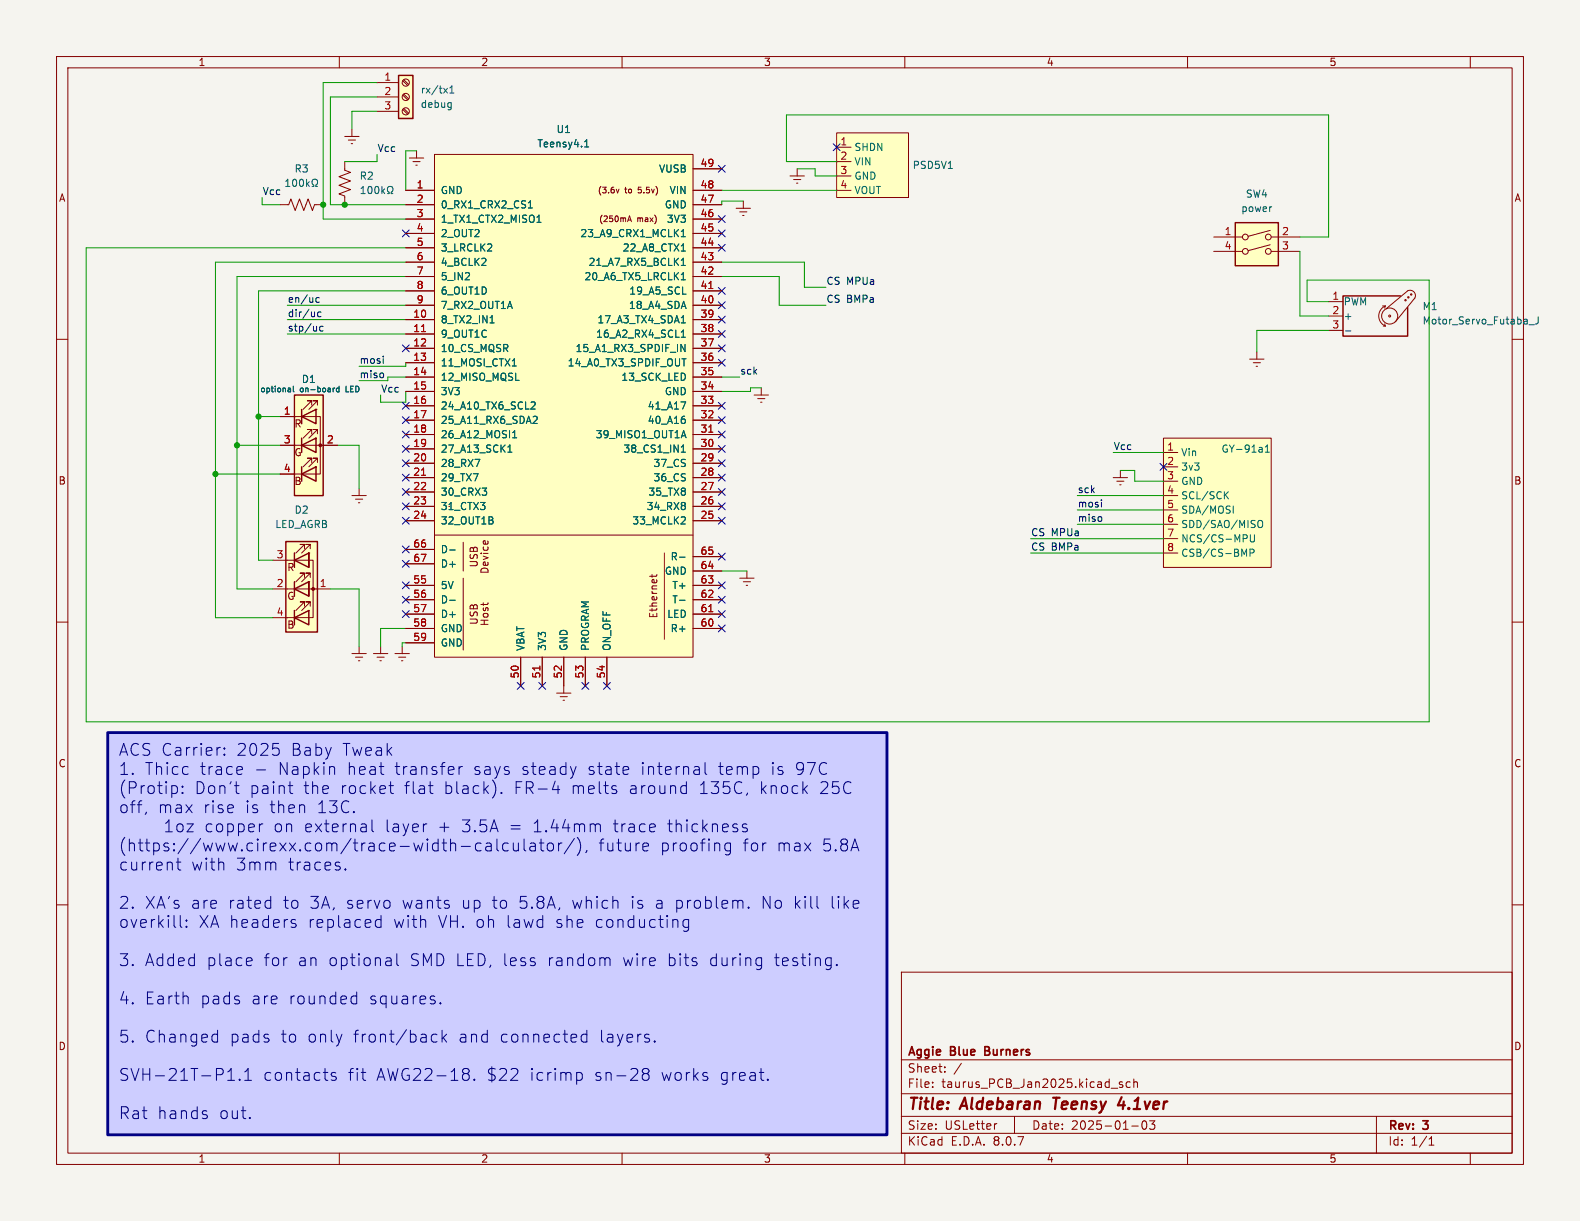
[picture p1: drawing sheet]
<svg xmlns="http://www.w3.org/2000/svg" width="279mm" height="216mm" viewBox="0 0 279 216" stroke-linecap="round" stroke-linejoin="round" font-family="sans-serif">
<path d="M0 0h279.4v215.9h-279.4z" fill="#f5f4ef" stroke="#f5f4ef" stroke-width=".18"/>
<g fill="none" stroke="#840000" stroke-width=".18">
<path d="M10 10h259.4v195.9h-259.4zM12 12h255.4v191.9h-255.4zM60 10v2M110 10v2M160 10v2M210 10v2M260 10v2M10 60h2M267.4 60h2M10 110h2M267.4 110h2M10 160h2"/>
<path d="M159.4 171.9h108v32h-108zM267.4 160h2M159.4 197.4h108M159.4 193.4h108M159.4 187.4h108M164.9 192.1v.2M164.9 191.4v.1M167.1 189.4v.2M167.1 188.7v.1M170 188l-1.3 1.9M176.3 198.7l-.3 .1M179.4 197.4v3"/>
<path d="M196.5 192.4h1.1M198.5 191.4l-.4-.1-.2 .2 .1 .2 .5 .2v.3h-.6M199.9 191.4l-.5-.1-.3 .3v.4l.2 .2h.6M200.1 199.1h1.2M200.5 191.4l.2-.1 .4 .1v.9M200.5 190.8v1.5M202.1 198.3l.2-.1a.81 .81 0 0 1 .6 .6 .81 .81 0 0 1-.3 .8l-.2 .1a.81 .81 0 0 1-.3-1.4zM203.3 198.2h.9l-.5 .6 .4 .1v.6l-.2 .2h-.4l-.2-.2M243.4 197.4v6.5M60 203.9v2M110 203.9v2M159.4 200.4h108"/>
<path d="M160 203.9v2M210 203.9v2M252.7 202.5h.9M252.7 201.4l.4-.4v1.5M260 203.9v2"/>
</g>
<path d="M186.2 194.1h1.2M186.8 194.1l-.2 2M198.3 194l-.6 1.4h1.2M198.7 194.8l-.1 1.3" fill="none" stroke="#840000" stroke-width=".4"/>
<path d="M174.2 185.8h.5M174.7 185.1h-.5v1.5h.5" fill="none" stroke="#840000" stroke-width=".3"/>
<path d="M19 129.5h137.8v71.2h-137.8z" fill="#cdcdff"/>
<path d="M49.5 36.2h1.6l.3-1 .8 2 .8-2 .7 2 .8-2 .7 2 .4-1h1.5M196.8 84.5h2.6M197.5 85.1h1.3M198 85.7h.2M198.1 83.2v1.3" fill="none" stroke="#840000" stroke-width=".18"/>
<path d="M50.5 33h.8M50.5 32.1l.4-.4v1.3M51.9 31.8l.1-.1a.68 .68 0 0 1 .5 .6 .68 .68 0 0 1-.5 .7 .84 .84 0 0 1-.1-1.2zM53.1 31.8l.1-.1a.68 .68 0 0 1 .5 .6 .68 .68 0 0 1-.5 .7 .84 .84 0 0 1-.1-1.2zM54.2 31.7v1.3M54.3 32.5l.4 .5M54.7 32.1l-.5 .5M55.2 33h.3v-.3a.54 .54 0 0 1-.3-.7 .54 .54 0 0 1 .8-.2 .58 .58 0 0 1-.2 .9v.3h.4" fill="none" stroke="#006464" stroke-width=".18"/>
<path d="M70.5 13.3h2.5v7.7h-2.5z" fill="#ffffc2"/>
<path d="M70.5 13.3h2.5v7.7h-2.5zM247.6 52.3h-10.1v7.1h11.4v-5" fill="none" stroke="#840000" stroke-width=".25"/>
<g fill="none" stroke="#840000" stroke-width=".18">
<path d="M66.7 14.6h3.8M66.7 17.1h3.8M66.7 19.7h3.8M71.2 19.4l.9 .8M71.2 16.8l.9 .9M71.2 14.3l.9 .8M71.4 19.2l.9 .8M71.4 16.6l.9 .9M71.4 14.1l.9 .8M234.9 53.3h2.6M234.9 55.9h2.6M234.9 58.4h2.6"/>
<path d="M244.5 54.1h.5M244.6 57.7h.4M244.9 57.3l.1 .4M245 54.1a1.94 1.94 0 0 0-1.2 1.8 1.94 1.94 0 0 0 1.2 1.8M245 54.1l-.1 .4M248.9 51.4a.95 .95 0 0 1 1.1 .2 .95 .95 0 0 1 .2 1.1l-3.4 4.2M248.9 51.4l-3.8 3.2"/>
<circle cx="71.8" cy="17.1" r=".63"/>
<circle cx="71.8" cy="19.7" r=".63"/>
<circle cx="71.8" cy="14.6" r=".63"/>
<circle cx="245.7" cy="55.9" r=".18"/>
<circle cx="245.7" cy="55.9" r="1.42"/>
<circle cx="248.5" cy="53.1" r=".13"/>
<circle cx="249" cy="52.6" r=".13"/>
<circle cx="249.6" cy="52.1" r=".13"/>
</g>
<path d="M78.5 15.6l.6 .9M79.1 15.6l-.6 .9M79.5 16.5h.8M79.5 15.5l.4-.3v1.3M79.7 18.1l.1 .1M79.8 18.1l-.1 1.2M79.8 18.9l-.1 .1M237.9 58.5h1M270.4 57.4h.9M272 56v.9a.41 .41 0 0 1-.5 .4" fill="none" stroke="#006464" stroke-width=".18"/>
<path d="M218.4 39.4h7.7v7.6h-7.7z" fill="#ffffc2"/>
<g fill="none" stroke="#840000" stroke-width=".18">
<path d="M214.6 41.9h5.1M214.6 44.5h5.1M224.6 43.3l-3.9 1M224.6 40.7l-3.9 1.1M224.8 41.9h5.1M224.8 44.5h5.1M62.2 87.6h2.6M62.9 88.3h1.2M63.4 88.9h.2M63.5 86.4v1.2M69.8 115.6h2.6M70.5 116.2h1.3"/>
<path d="M71 116.8h.2M71.1 114.3v1.3"/>
<circle cx="220.2" cy="44.5" r=".51"/>
<circle cx="220.2" cy="41.9" r=".51"/>
<circle cx="224.3" cy="44.5" r=".51"/>
<circle cx="224.3" cy="41.9" r=".51"/>
</g>
<path d="M218.4 39.4h7.7v7.6h-7.7z" fill="none" stroke="#840000" stroke-width=".25"/>
<path d="M224.8 36.6h.1" fill="none" stroke="#006464" stroke-width=".18"/>
<path d="M205.7 77.5h19.1v22.8h-19.1z" fill="#ffffc2"/>
<g fill="none" stroke="#840000" stroke-width=".18">
<path d="M72.4 27.9h2.5M73 28.6h1.3M73.5 29.2h.3M73.7 26.7v1.2M205.7 77.5h19.1v22.8h-19.1zM205.7 80h2.6M205.7 82.6h2.6M205.7 85.1h2.6M205.7 87.6h2.6M205.7 90.2h2.6M205.7 92.7h2.6M205.7 95.3h2.6"/>
<path d="M205.7 97.8h2.6M62.2 115.6h2.6M62.9 116.2h1.2M63.4 116.8h.2M63.5 114.3v1.3M66 115.6h2.6M66.7 116.2h1.2M67.2 116.8h.2M67.3 114.3v1.3"/>
</g>
<path d="M223.8 80h.7M223.8 79l.3-.3v1.3M216.7 87.5l.5 .7M217.2 86.9l-.7 .8M218.1 89.5v1.2M220 98l.4-.9v1.3M220.4 94.6l.2 .2-.2 .4M221 97.8l.6-.1 .2-.2-.1-.3-.7-.1v1.3M221.1 94.6v1l.2 .2h.4l.1-.2v-1M222.6 92.1l.1-.1a.43 .43 0 0 1 .6 .4v.5a.42 .42 0 0 1-.4 .4 .42 .42 0 0 1-.5-.4v-.5z" fill="none" stroke="#006464" stroke-width=".18"/>
<path d="M148 23.5h12.7v11.4h-12.7z" fill="#ffffc2"/>
<g fill="none" stroke="#840000" stroke-width=".18">
<path d="M61 24.1h2.5M61.6 24.8h1.3M62.1 25.4h.3M62.2 22.9v1.2M148 23.5h12.7v11.4h-12.7zM148 26h2.5M148 28.6h2.5M148 31.1h2.5M148 33.7h2.5M130.8 102.2h2.5M131.4 102.9h1.3M132 103.5h.2"/>
<path d="M132.1 101v1.2M98.4 122.6h2.6M99.1 123.2h1.2M99.6 123.8h.2M99.7 121.3v1.3"/>
</g>
<path d="M167.7 29.8h.7" fill="none" stroke="#006464" stroke-width=".18"/>
<path d="M52.1 69.9h5v17.7h-5z" fill="#ffffc2"/>
<path d="M52.1 69.9h5v17.7h-5zM53.3 78.7l2.6-1.2v2.5zM53.3 73.7l2.6-1.3v2.5zM53.3 72.4v2.5M53.3 77.5v2.5M53.3 83.8l2.6-1.2v2.5zM53.3 82.6v2.5" fill="none" stroke="#840000" stroke-width=".25"/>
<g fill="none" stroke="#840000" stroke-width=".18">
<path d="M130.2 36.8h2.5M130.8 37.5h1.3M131.3 38.1h.3M131.4 35.6v1.2M139.7 31.1h2.5M140.3 31.8h1.3M140.8 32.4h.3M141 29.8v1.3M49.5 73.7h7.1v10.1h-7.1M49.5 78.7h10.2M55.1 76.7v-.8h-.7h.7l-1.5 1.6M55.1 71.6v-.7h-.7h.7l-1.5 1.5"/>
<path d="M55.9 72.4h.1M56.1 76.7v-.8h-.7h.7l-1.5 1.6M56.1 71.6v-.7h-.7h.7l-1.5 1.5M133.3 69.9h2.6M134 70.5h1.3M134.5 71.1h.2M134.6 68.6v1.3M55.1 81.8v-.8h-.7h.7l-1.5 1.6M56.1 81.8v-.8h-.7h.7l-1.5 1.6"/>
</g>
<circle cx="56.6" cy="78.7" r=".25" fill="#840000" stroke="#840000" stroke-width=".18"/>
<path d="M51.1 68.6l.2 .1 .1 .6M51.4 69.2l-.3 .1M51.4 68.9h-.3M51.9 68.3v.8l.1 .2M59.2 68.6l-.2 .1M60 68.7l-.3-.1-.2 .2 .1 .4h.4M60 68.3v1" fill="none" stroke="#006464" stroke-width=".18"/>
<path d="M76.8 27.3h45.8v88.9h-45.8z" fill="#ffffc2"/>
<g fill="none" stroke="#840000" stroke-width=".18">
<path d="M71.8 38.7h5M71.8 36.2h5M71.8 33.7h5M76.8 27.3h45.8v88.9h-45.8zM109.5 33.4l-.3 .7M111 39.2l.3-1 .4 1M111.1 38.9h.5M122.6 38.7h5M122.6 36.2h5M122.6 33.7h5M122.6 29.8h5M71.8 56.5h5"/>
<path d="M71.8 59.1h5M71.8 54h5M71.8 51.4h5M71.8 48.9h5M71.8 46.4h5M71.8 43.8h5M71.8 41.3h5M122.6 56.5h5M122.6 59.1h5M122.6 54h5M122.6 51.4h5M122.6 48.9h5"/>
<path d="M122.6 46.4h5M122.6 43.8h5M122.6 41.3h5M71.8 61.6h5M71.8 64.1h5M71.8 66.7h5M71.8 69.2h5M71.8 71.8h5M71.8 74.3h5M71.8 76.8h5M71.8 79.4h5M122.6 61.6h5"/>
<path d="M122.6 64.1h5M122.6 66.7h5M122.6 69.2h5M122.6 71.8h5M122.6 74.3h5M122.6 76.8h5M122.6 79.4h5M71.8 81.9h5M71.8 84.5h5M71.8 87h5M71.8 89.5h5M71.8 92.1h5"/>
<path d="M71.8 97.2h5M71.8 99.7h5M76.8 94.6h45.8M81.9 95.9v5.1M85.5 95.7l.3-.1 .1 .6M117.5 97.8v15.2M122.6 81.9h5M122.6 84.5h5M122.6 87h5M122.6 89.5h5M122.6 92.1h5M122.6 98.4h5"/>
<path d="M71.8 103.5h5M71.8 106h5M71.8 108.6h5M71.8 111.1h5M71.8 113.7h5M81.9 102.2v12.7M85.5 106.6v.5M86.3 106.6v.1M92.1 116.2v5.1M95.9 116.2v5.1M99.7 116.2v5.1M103.5 116.2v5.1"/>
<path d="M107.3 116.2v5.1M115.3 101.6v.5M116.1 101.6l-.1 .3h-1.1M122.6 103.5h5M122.6 106h5M122.6 108.6h5M122.6 111.1h5M122.6 101h5"/>
</g>
<g fill="none" stroke="#006464" stroke-width=".18">
<path d="M93.4 36.8h.8M93.6 35.8l.2-.3v1.3M94.9 39.3h.8M103.4 26h.7M103.4 25.1l.3-.4v1.3M86.7 57.1h.7M120.5 57.1h.7M120.5 48.6l.3-.4v1.3M120.5 40.9l.3-.3v1.3M120.5 46l.3-.3v1.2M120.5 58.7l.3-.3v1.2M120.5 59.6h.7"/>
<path d="M120.5 49.5h.7M120.5 46.9h.7M120.5 44.4h.7M120.5 41.9h.7M120.7 52h.6M120.7 56l.1-.2v1.3M89.8 80h.7M89.8 79l.4-.3v1.3M90.6 64.7h.7M90.7 77.4h.7M90.7 76.5l.3-.4v1.3M94.1 71.1h.4l.1 .3-.7 .9h.7"/>
<path d="M94.5 73.6l.4 .1 .1 .3-.8 .9h.8M120.4 60.9l.7 1.3v-1.3M120.4 71.1h.9l-.6 1.2M120.5 80h.7M120.5 79l.3-.3v1.3M120.6 77.1h.6M120.6 63.4h.7M120.9 76.1l.4 1.3M121.1 74.1l.1 .2-.1 .5M79.5 97.3h1M84 81.2h.8l-.5 1.3M120.2 98.5h.9"/>
<path d="M121.1 91.4l.1 .2-.1 .3-.7 .8h.8M79.5 106.1h1M120.2 106.1h.9"/>
</g>
<path d="M74.5 58.6h.8M125.3 51h.8M125.3 76.4h.8M74.5 84h.8M95.5 117.8v.7M125.3 108.2h.8" fill="none" stroke="#a90000" stroke-width=".18"/>
<path d="M50.5 95.8h5.6v16h-5.6z" fill="#ffffc2"/>
<g fill="none" stroke="#840000" stroke-width=".18">
<path d="M61 28.6v1.5l1 .4-2.1 .7 2.1 .8-2.1 .8 2.1 .7-2.1 .8 1.1 .4v1.5M71.8 38.7h5M71.8 36.2h5M71.8 33.7h5M122.6 38.7h5M122.6 36.2h5M122.6 33.7h5M122.6 29.8h5M71.8 56.5h5M71.8 59.1h5M71.8 54h5M71.8 51.4h5"/>
<path d="M71.8 48.9h5M71.8 46.4h5M71.8 43.8h5M71.8 41.3h5M122.6 56.5h5M122.6 59.1h5M122.6 54h5M122.6 51.4h5M122.6 48.9h5M122.6 46.4h5M122.6 43.8h5M122.6 41.3h5"/>
<path d="M49.5 73.7h2.6M49.5 78.7h2.6M57.1 78.7h2.6M71.8 64.1h5M71.8 61.6h5M71.8 66.7h5M71.8 69.2h5M71.8 71.8h5M71.8 74.3h5M71.8 76.8h5M71.8 79.4h5M122.6 64.1h5"/>
<path d="M122.6 61.6h5M122.6 66.7h5M122.6 69.2h5M122.6 71.8h5M122.6 74.3h5M122.6 76.8h5M122.6 79.4h5M221 63.5h2.5M221.6 64.1h1.3M222.1 64.8h.3M222.2 62.2v1.3M48.3 99.1h7.1v10.1h-7.1"/>
<path d="M49.5 83.8h2.6M52.1 97.8v2.5M53.8 97v-.7h-.7h.7l-1.5 1.5M54.6 97.8v2.5zM54.6 97.8h.1M54.9 97v-.7h-.8h.8l-1.6 1.5M71.8 81.9h5M71.8 84.5h5M71.8 87h5M71.8 89.5h5M71.8 92.1h5M71.8 97.2h5"/>
<path d="M71.8 99.7h5M122.6 81.9h5M122.6 84.5h5M122.6 87h5M122.6 89.5h5M122.6 92.1h5M122.6 98.4h5M48.3 104.1h10.1M52.1 102.9v2.5M53.8 107.2v-.8h-.7h.7l-1.5 1.6M53.8 102.1v-.8h-.7h.7l-1.5 1.6M54.6 102.9v2.5z"/>
<path d="M54.6 102.9h.1M54.9 107.2v-.8h-.8h.8l-1.6 1.6M54.9 102.1v-.8h-.8h.8l-1.6 1.6M71.8 103.5h5M71.8 106h5M71.8 108.6h5M71.8 111.1h5M71.8 113.7h5M92.1 116.2v5.1M95.9 116.2v5.1M99.7 116.2v5.1M103.5 116.2v5.1"/>
<path d="M107.3 116.2v5.1M122.6 103.5h5M122.6 106h5M122.6 108.6h5M122.6 111.1h5M122.6 101h5"/>
</g>
<path d="M50.5 95.8h5.6v16h-5.6zM52.1 99.1l2.5-1.3v2.5zM52.1 97.8v2.5M52.1 109.2l2.5-1.2v2.5zM52.1 104.1l2.5-1.2v2.5zM52.1 102.9v2.5M52.1 108v2.5" fill="none" stroke="#840000" stroke-width=".25"/>
<circle cx="55.4" cy="104.1" r=".25" fill="#840000" stroke="#840000" stroke-width=".18"/>
<g fill="none" stroke="#006464" stroke-width=".18">
<path d="M63.9 34.2h.7M63.9 33.3l.3-.3v1.2M65.2 33h.2a.68 .68 0 0 1 .4 .6 .68 .68 0 0 1-.4 .6 .84 .84 0 0 1-.2-1.2zM66.5 33h.1a.68 .68 0 0 1 .4 .6 .68 .68 0 0 1-.4 .6 .84 .84 0 0 1-.1-1.2zM67.5 33v1.2M67.7 33.8l.3 .4M68 33.4l-.5 .5M68.5 34.2h.3v-.2a.54 .54 0 0 1-.3-.7 .54 .54 0 0 1 .8-.3 .58 .58 0 0 1-.1 1v.2h.3M93.4 36.8h.8M93.6 35.8l.2-.3v1.3M94.9 39.3h.8M103.4 26h.7"/>
<path d="M103.4 25.1l.3-.4v1.3M86.7 57.1h.7M120.5 57.1h.7M120.5 48.6l.3-.4v1.3M120.5 40.9l.3-.3v1.3M120.5 46l.3-.3v1.2M120.5 58.7l.3-.3v1.2M120.5 59.6h.7M120.5 49.5h.7M120.5 46.9h.7M120.5 44.4h.7M120.5 41.9h.7"/>
<path d="M120.7 52h.6M120.7 56l.1-.2v1.3M51.1 68.6l.2 .1 .1 .6M51.4 69.2l-.3 .1M51.4 68.9h-.3M51.9 68.3v.8l.1 .2M59.2 68.6l-.2 .1M60 68.7l-.3-.1-.2 .2 .1 .4h.4M60 68.3v1M89.8 80h.7M89.8 79l.4-.3v1.3M90.6 64.7h.7"/>
<path d="M90.7 77.4h.7M90.7 76.5l.3-.4v1.3M94.1 71.1h.4l.1 .3-.7 .9h.7M94.5 73.6l.4 .1 .1 .3-.8 .9h.8M120.4 60.9l.7 1.3v-1.3M120.4 71.1h.9l-.6 1.2M120.5 80h.7M120.5 79l.3-.3v1.3M120.6 77.1h.6M120.6 63.4h.7M120.9 76.1l.4 1.3M121.1 74.1l.1 .2-.1 .5"/>
<path d="M79.5 97.3h1M84 81.2h.8l-.5 1.3M120.2 98.5h.9M121.1 91.4l.1 .2-.1 .3-.7 .8h.8M79.5 106.1h1M120.2 106.1h.9"/>
</g>
<path d="M56.5 52.7l-.4-.1-.2 .3 .1 .5h.5M56.8 55.2h-.4l-.2 .2 .1 .5h.5M57.1 57.8l-.3-.1-.3 .2 .1 .6h.5M67.8 63v.1M67.8 63.4v.9M67.8 66.1v.6M194.8 88.4v.1M194.8 88.8v.9M194.8 91.5v.6" fill="none" stroke="#0f0f0f" stroke-width=".18"/>
<path d="M19 129.5h137.8v71.2h-137.8z" fill="none" stroke="#000084" stroke-width=".5"/>
<g fill="none" stroke="#000084" stroke-width=".18">
<path d="M127 29.2l1.2 1.3M127 38.1l1.2 1.2M128.2 29.2l-1.2 1.3M128.2 38.1l-1.2 1.2M147.3 25.4l1.3 1.2M148.6 25.4l-1.3 1.2M71.1 40.7l1.3 1.2M72.4 40.7l-1.3 1.2M127 58.4l1.2 1.3M127 55.9l1.2 1.2M127 40.7l1.2 1.2M127 53.4l1.2 1.2"/>
<path d="M127 50.8l1.2 1.2M127 43.2l1.2 1.2M128.2 43.2l-1.2 1.2M128.2 58.4l-1.2 1.3M128.2 55.9l-1.2 1.2M128.2 40.7l-1.2 1.2M128.2 53.4l-1.2 1.2M128.2 50.8l-1.2 1.2M71.1 61l1.3 1.2M71.1 78.8l1.3 1.2M71.1 73.7l1.3 1.2M71.1 76.2l1.3 1.2"/>
<path d="M71.1 71.1l1.3 1.3M72.4 61l-1.3 1.2M72.4 78.8l-1.3 1.2M72.4 73.7l-1.3 1.2M72.4 76.2l-1.3 1.2M72.4 71.1l-1.3 1.3M127 73.7l1.2 1.2M127 71.1l1.2 1.3M127 76.2l1.2 1.2M127 78.8l1.2 1.2M127 63.5l1.2 1.2M127 61l1.2 1.2"/>
<path d="M128.2 73.7l-1.2 1.2M128.2 71.1l-1.2 1.3M128.2 76.2l-1.2 1.2M128.2 78.8l-1.2 1.2M128.2 63.5l-1.2 1.2M128.2 61l-1.2 1.2M71.1 91.5l1.3 1.2M71.1 83.8l1.3 1.3M71.1 99.1l1.3 1.2M71.1 88.9l1.3 1.2M71.1 86.4l1.3 1.2M71.1 81.3l1.3 1.2"/>
<path d="M71.1 96.5l1.3 1.3M72.4 91.5l-1.3 1.2M72.4 83.8l-1.3 1.3M72.4 99.1l-1.3 1.2M72.4 88.9l-1.3 1.2M72.4 86.4l-1.3 1.2M72.4 81.3l-1.3 1.2M72.4 96.5l-1.3 1.3M127 83.8l1.2 1.3M127 88.9l1.2 1.2M127 81.3l1.2 1.2M127 86.4l1.2 1.2"/>
<path d="M127 91.5l1.2 1.2M127 97.8l1.2 1.2M128.2 83.8l-1.2 1.3M128.2 88.9l-1.2 1.2M128.2 81.3l-1.2 1.2M128.2 86.4l-1.2 1.2M128.2 91.5l-1.2 1.2M128.2 97.8l-1.2 1.2M205.1 81.9l1.2 1.3M206.3 81.9l-1.2 1.3M71.1 108l1.3 1.2M71.1 105.4l1.3 1.3"/>
<path d="M71.1 102.9l1.3 1.2M72.4 108l-1.3 1.2M72.4 105.4l-1.3 1.3M72.4 102.9l-1.3 1.2M127 110.5l1.2 1.2M127 108l1.2 1.2M127 102.9l1.2 1.2M127 105.4l1.2 1.3M128.2 110.5l-1.2 1.2M128.2 108l-1.2 1.2M128.2 102.9l-1.2 1.2M128.2 105.4l-1.2 1.3"/>
<path d="M31 138.9l.4 .4v.6l-.4 .4M32.3 139v.2M32.3 139l.1 .1-.1 .1M32.3 139l-.1 .1 .1 .1M38.8 132.2h.2M39.7 133.4l.1 .1-.1 .1M39.7 133.4l-.1 .1 .1 .1M39.7 132.3v.2M39.7 133.4v.2M39.7 132.3l.1 .1-.1 .1M39.7 132.3l-.1 .1 .1 .1M41.5 138.9h.8"/>
<path d="M42.6 135.5l.2 .1 .1 .4-1 .2M42.8 136.8l-.2 .1M45.4 136.1h1.6M48.3 131.5h1M49 132.3l.4 .4v.5l-.4 .4M58.9 135.5l.3 .3v1.1M68.8 138.9h.8M69.1 138.2v1.8l.1 .2 .4 .1M75.8 138.9h.8M81.2 135.5v1.4M81.8 135.5a.54 .54 0 0 0-.6 .4M91.5 120.7l1.2 1.2"/>
<path d="M92.7 120.7l-1.2 1.2M95.3 120.7l1.2 1.2M96.5 120.7l-1.2 1.2M97.7 139.6h1.3M98.7 138.9v1.4M102.9 120.7l1.2 1.2M104.1 120.7l-1.2 1.2M106.7 120.7l1.2 1.2M107.9 120.7l-1.2 1.2M109 139.7l.1 .2-.1 .3M121.2 138.9l.2 .1M121.4 138.2v2.1"/>
<path d="M124.7 134.8v1.8l.3 .3M25.9 143.6l-.2 .4M29.3 147.1h1.2M29.3 145.6l.6-.6v2.1M31.4 145.9a.57 .57 0 0 1 .5-.2 .57 .57 0 0 1 .5 .4v.6a.57 .57 0 0 1-.6 .4 .57 .57 0 0 1-.5-.4zM31.5 151.7v1.8l.1 .2 .4 .1M32.3 140.1l.1 .1-.1 .1M32.3 140.1l-.1 .1 .1 .1M32.3 140.1v.2M33.1 145.7h1.1l-1.1 1.4h1.1M41.9 140.2l.4 .1M46.5 145.7a.54 .54 0 0 0-.6 .4"/>
<path d="M47.7 159.2l.2 .1M47.9 158.5v2.1M51.3 140l.1 .2 .4 .1M61.1 153.6l.1 .1-.1 .1M61.1 153.6l-.1 .1 .1 .1M61.1 153.6v.2M65.8 145v1.8l.3 .3M75.3 145.7h.2M76.2 140.2l.4 .1M85.1 149.2l-.6-.1-.4 .4v.6l.2 .3 .2 .1 .6-.1M86 149.2l.2-.1 .6 .1 .1 1.3M86.9 149.6l-.7 .1a.41 .41 0 0 0-.3 .4 .41 .41 0 0 0 .3 .4l.7-.1"/>
<path d="M87.9 148.4v1.8l.3 .3M88.7 140.1l.1 .1-.1 .1M88.7 140.1l-.1 .1 .1 .1M88.7 140.1v.2M89.9 149.2l-.6-.1-.4 .4v.6l.2 .3 .2 .1 .6-.1M90.8 149.1l.1 1.3a.57 .57 0 0 0 .8-.1M91.7 149.1v1.4M92.7 148.4v1.8l.3 .3M93.8 149.2l.2-.1 .6 .1 .1 1.3M94.7 149.6l-.7 .1a.41 .41 0 0 0-.3 .4 .41 .41 0 0 0 .3 .4l.7-.1M95.4 149.1h.8M95.7 148.4v1.8l.1 .2 .4 .1"/>
<path d="M97 149.2a.57 .57 0 0 1 .9 .3v.6a.57 .57 0 0 1-.6 .4 .57 .57 0 0 1-.5-.4v-.6zM98.8 149.1v1.4M99.4 149.1a.54 .54 0 0 0-.6 .4M101.6 148.3l-1.8 2.7M102.4 148.5a2.44 2.44 0 0 1-.3 2.8M103.8 150.4l-.2 .4M105.6 145.7h.3l.3 .3v1.1M114 149.1l.6 .1 .1 .4-1 .2M114.6 150.4l-.6 .1M121.4 140.2l-.2 .1M129.2 149.2l-.6-.1-.4 .4v.6l.2 .3 .2 .1 .6-.1M129.2 149.1v1.7a.57 .57 0 0 1-.9 .3"/>
<path d="M132.1 145.8l-.5-.1-.3 .3 .1 .3 .7 .2 .1 .2-.1 .3-.2 .1-.6-.1M31.9 161.9v1.8l.3 .3M33 163.8l.1 .1-.1 .1M33 163.8l-.1 .1 .1 .1M33 162.7v.2M33 163.8v.2M33 162.7l.1 .1-.1 .1M33 162.7l-.1 .1 .1 .1M44.3 169.3l.2 .1 .1 .4-1 .2M44.5 170.6l-.2 .1M47.9 160.5l-.2 .1M51.8 163.3l.5 .1 .1 .3-.3 .3h-.4"/>
<path d="M51.8 162.6l.5 .1M62.5 176.1l.6 .1M63.1 175.4v2.1M63.1 177.4l-.6 .1M66.4 163.6l.4 .4 .6-.1M67.4 162.7l-.6-.1-.4 .4M67.4 161.9v2.1M69.1 169.4l.1 1.3M69.2 170.6l-.2 .1M69.2 169.8l-.2 .1M70.2 168.6v1.8l.3 .3M77.9 177.3l.1 .1-.1 .1"/>
<path d="M77.9 177.3l-.1 .1 .1 .1M77.9 177.3v.2M107.6 169.3l.3 .3v1.1M121.2 162.6l-.4 .4v.6l.4 .4 .6-.1M121.6 162.6l.2 .1M121.8 162.6v1.7a.57 .57 0 0 1-.9 .3M132.4 160.4l.1 .1-.1 .1M132.4 160.4l-.1 .1 .1 .1M132.4 160.4v.2M134.5 169.3l.2 .1M134.7 169.3v1.7l-.1 .2M134.7 170.6l-.2 .1"/>
<path d="M148 170.5l.1 .1-.1 .1M148 170.5l-.1 .1 .1 .1M148 170.5v.2M36.6 197.2l.1 .2-.1 .3M37.9 182.9l.6 .1M38.5 182.2v2.1M38.5 184.2l-.6 .1M40.3 191h1.2M40.3 189.5l.6-.6v2.1M42.4 190.8l.1 .1-.1 .1M42.4 190.8l-.1 .1 .1 .1M42.4 190.8v.2"/>
<path d="M43.3 191h1.2M43.3 189.5l.6-.6v2.1M59.4 189.7l-.5-.1-.3 .3 .1 .3 .7 .2 .1 .2-.1 .3-.2 .1-.6-.1M76.3 183.9l.4 .4 .6-.1M77.3 183l-.6-.1-.4 .4M78.2 182.2v2.1M78.4 183.5l.6 .8M79 182.9l-.8 .8M82.2 188.9l.6 .1a.43 .43 0 0 1 .2 .5 .43 .43 0 0 1-.4 .3M82.2 189.8h.4M82.6 189.8l.4 .4v.4l-.4 .4h-.4M83.9 190.8l-.1 .1 .1 .1"/>
<path d="M83.9 190.8l.1 .1-.1 .1M83.9 190.8v.2M102.2 189.6h.4l.4 .4-.1 .8-.3 .2h-.4M102.8 183.9l.4 .4 .6-.1M103.8 182.2v2.1M103.8 183l-.6-.1-.4 .4M114 189.8l-.4 .4v.4l.4 .4 .6-.1 .2-.3v-.4l-.4-.4M114 189.8l-.2-.1a.43 .43 0 0 1-.2-.4 .43 .43 0 0 1 .4-.4l.6 .1a.43 .43 0 0 1 .2 .5 .43 .43 0 0 1-.4 .3M114 189.8h.4M115.8 184.1l.1 .1-.1 .1M115.8 184.1l-.1 .1 .1 .1M115.8 184.1v.2"/>
<path d="M135.8 190.8l.1 .1-.1 .1M135.8 190.8l-.1 .1 .1 .1M135.8 190.8v.2"/>
</g>
<g fill="none" stroke="#009600" stroke-width=".18">
<path d="M66.7 14.6h-9.6v24.1h14.7M66.7 17.1h-8.3v19.1h13.4M66.7 19.7h-4.5v3.2M46.4 34.9v1.3h3.1M66.7 27.3v1.3h-5.7M73.7 26.7h-1.9v7M127.6 33.7h20.4M131.4 35.6h-3.8v.6M141 29.8h3.1v1.3h3.9M148 28.6h-8.9v-8.3h95.8v21.6h-5M50.8 54h21M50.8 56.5h21"/>
<path d="M50.8 59.1h21M71.8 43.8h-56.6v83.8h237.5v-78.1h-21.6v3.8h3.8M71.8 48.9h-29.9v55.2h6.4M71.8 46.4h-33.7v62.8h10.2M71.8 51.4h-26.1v47.7h2.6M127.6 48.9h10.2v5.1h8.2M127.6 46.4h14.6v4.4h3.8M229.9 44.5v11.4h5M234.9 58.4h-12.7v3.8M41.9 78.7h7.6M45.7 73.7h3.8M59.7 78.7h3.8v7.7"/>
<path d="M71.8 69.2v1.9h-4.5v-1.2M71.8 64.1v.7h-8.3M71.8 66.7h-3.2v.6h-5.1M127.6 66.7h3.2M134.6 68.6h-1.9v.6h-5.1M38.1 83.8h11.4M182.2 97.8h23.5M182.2 95.3h23.5M190.5 92.7h15.2M190.5 87.6h15.2M190.5 90.2h15.2M196.8 80h8.9"/>
<path d="M198.1 83.2h2.6v1.9h5M58.4 104.1h5.1v10.2M71.8 111.1h-4.5v3.2M71.8 113.7h-.7v.6M127.6 101h4.5"/>
</g>
<path d="M74.5 58.6h.8M125.3 51h.8M125.3 76.4h.8M74.5 84h.8M95.5 117.8v.7M125.3 108.2h.8" fill="none" stroke="#a90000" stroke-width=".18"/>
<g fill="#009600" stroke="#009600" stroke-width=".18">
<circle cx="45.7" cy="73.7" r=".46"/>
<circle cx="41.9" cy="78.7" r=".46"/>
<circle cx="38.1" cy="83.8" r=".46"/>
<circle cx="61" cy="36.2" r=".46"/>
<circle cx="57.1" cy="36.2" r=".46"/>
</g>
<g font-size="2.9" fill="#000084">
<text x="20.9" y="133.9">ACS Carrier:</text>
<text x="20.9" y="137.3">1.</text>
<text x="25.5" y="137.3">Thicc</text>
<text x="35.2" y="137.3">trace</text>
<text x="41.7" y="133.9">2025</text>
<text x="49.1" y="137.3">Napkin</text>
<text x="51.4" y="133.9">Baby</text>
<text x="60.5" y="133.9">Tweak</text>
<text x="61.4" y="137.3">heat</text>
<text x="69.8" y="137.3">transfer</text>
<text x="83.7" y="137.3">says</text>
<text x="92.3" y="137.3">steady</text>
<text x="104" y="137.3">state</text>
<text x="113.4" y="137.3">internal</text>
<text x="127.2" y="137.3">temp</text>
<text x="136.5" y="137.3">is</text>
<text x="140.9" y="137.3">97C</text>
<text x="20.9" y="140.7">(Protip:</text>
<text x="34.3" y="140.7">Don't</text>
<text x="44" y="140.7">paint</text>
<text x="53.6" y="140.7">the</text>
<text x="60.1" y="140.7">rocket</text>
<text x="71.5" y="140.7">flat</text>
<text x="78.5" y="140.7">black).</text>
<text x="90.9" y="140.7">FR-4</text>
<text x="101.1" y="140.7">melts</text>
<text x="111.3" y="140.7">around</text>
<text x="123.7" y="140.7">135C,</text>
<text x="134.5" y="140.7">knock</text>
<text x="145.1" y="140.7">25C</text>
<text x="20.9" y="144.1">off,</text>
<text x="27.8" y="144.1">max</text>
<text x="35.8" y="144.1">rise</text>
<text x="36" y="147.4">copper</text>
<text x="43.3" y="144.1">is</text>
<text x="47.6" y="144.1">then</text>
<text x="48.2" y="147.4">on</text>
<text x="53.7" y="147.4">external</text>
<text x="56.1" y="144.1">13C.</text>
<text x="68" y="147.4">layer</text>
<text x="77.4" y="147.4">+</text>
<text x="81.6" y="147.4">3.5A</text>
<text x="90" y="147.4">=</text>
<text x="94.3" y="147.4">1.44mm</text>
<text x="108.5" y="147.4">trace</text>
<text x="118.1" y="147.4">thickness</text>
<text x="20.9" y="150.8">(https://www.cirexx.com/trace-width-calculator/),</text>
<text x="20.9" y="154.2">current</text>
<text x="33.7" y="154.2">with</text>
<text x="41.6" y="154.2">3mm</text>
<text x="50.9" y="154.2">traces.</text>
<text x="105.7" y="150.8">future</text>
<text x="116.6" y="150.8">proofing</text>
<text x="131.3" y="150.8">for</text>
<text x="137.3" y="150.8">max</text>
<text x="145.4" y="150.8">5.8A</text>
<text x="20.9" y="161">2.</text>
<text x="25.5" y="161">XA's</text>
<text x="33.6" y="161">are</text>
<text x="40.3" y="161">rated</text>
<text x="50" y="161">to</text>
<text x="54.8" y="161">3A, servo</text>
<text x="71.1" y="161">wants</text>
<text x="81.7" y="161">up</text>
<text x="87.1" y="161">to</text>
<text x="91.8" y="161">5.8A,</text>
<text x="101.3" y="161">which</text>
<text x="111.7" y="161">is</text>
<text x="116.1" y="161">a problem.</text>
<text x="134.9" y="161">No kill</text>
<text x="147.2" y="161">like</text>
<text x="20.9" y="164.4">overkill:</text>
<text x="35" y="164.4">XA headers</text>
<text x="54.4" y="164.4">replaced</text>
<text x="69.5" y="164.4">with</text>
<text x="77.5" y="164.4">VH. oh</text>
<text x="89.5" y="164.4">lawd</text>
<text x="98.3" y="164.4">she</text>
<text x="105.3" y="164.4">conducting</text>
<text x="20.9" y="171.1">3.</text>
<text x="25.5" y="171.1">Added</text>
<text x="36.4" y="171.1">place</text>
<text x="46.6" y="171.1">for</text>
<text x="52.6" y="171.1">an</text>
<text x="58.1" y="171.1">optional</text>
<text x="72.5" y="171.1">SMD LED, less</text>
<text x="96.9" y="171.1">random</text>
<text x="110.2" y="171.1">wire</text>
<text x="118.2" y="171.1">bits</text>
<text x="125.6" y="171.1">during</text>
<text x="137.2" y="171.1">testing.</text>
<text x="20.9" y="177.9">4.</text>
<text x="25.5" y="177.9">Earth</text>
<text x="35.3" y="177.9">pads</text>
<text x="44.4" y="177.9">are</text>
<text x="51" y="177.9">rounded</text>
<text x="65.3" y="177.9">squares.</text>
<text x="20.9" y="184.6">5.</text>
<text x="25.5" y="184.6">Changed</text>
<text x="40.5" y="184.6">pads</text>
<text x="49.6" y="184.6">to</text>
<text x="54.3" y="184.6">only</text>
<text x="62.5" y="184.6">front/back</text>
<text x="81.1" y="184.6">and</text>
<text x="88.4" y="184.6">connected</text>
<text x="106.1" y="184.6">layers.</text>
<text x="20.9" y="191.4">SVH-21T-P1.1</text>
<text x="46.4" y="191.4">contacts</text>
<text x="61.4" y="191.4">fit</text>
<text x="66.5" y="191.4">AWG22-18.</text>
<text x="86" y="191.4">$22</text>
<text x="93.7" y="191.4">icrimp</text>
<text x="105.1" y="191.4">sn-28</text>
<text x="116.9" y="191.4">works</text>
<text x="127.4" y="191.4">great.</text>
<text x="20.9" y="198.2">Rat</text>
<text x="27.7" y="198.2">hands</text>
<text x="38.6" y="198.2">out.</text>
</g>
<g font-size="2.8" fill="#840000">
<text x="160.4" y="196.8">Title:</text>
<text x="170.1" y="196.8">Aldebaran</text>
<text x="187.1" y="196.8">Teensy</text>
<text x="199.4" y="196.8">4.1ver</text>
</g>
<g font-size="2.1" fill="#840000">
<text x="160.4" y="189.9">Sheet:</text>
<text x="160.4" y="187.1">Aggie</text>
<text x="168.1" y="187.1">Blue</text>
<text x="174.8" y="187.1">Burners</text>
<text x="160.4" y="192.6">File:</text>
<text x="166.5" y="192.6">taurus_PCB_Jan2025.kicad_sch</text>
<text x="160.4" y="202.8">KiCad</text>
<text x="160.4" y="200">Size:</text>
<text x="167.1" y="200">USLetter</text>
<text x="168.1" y="202.8">E.D.A.</text>
<text x="175.7" y="202.8">8.0.7</text>
<text x="182.4" y="200">Date:</text>
<text x="189.4" y="200">2025-01-03</text>
<text x="245.4" y="200.2">Rev:</text>
<text x="245.4" y="202.8">Id:</text>
<text x="249.5" y="202.8">1/1</text>
<text x="251.8" y="200.2">3</text>
</g>
<g font-size="1.8" fill="#840000">
<text x="35" y="11.9">1</text>
<text x="85" y="11.9">2</text>
<text x="135" y="11.9">3</text>
<text x="185" y="11.9">4</text>
<text x="235" y="11.9">5</text>
<text x="10.3" y="35.9">A</text>
<text x="267.7" y="35.9">A</text>
<text x="52" y="75.8">R</text>
<text x="52" y="80.9">G</text>
<text x="10.3" y="85.9">B</text>
<text x="52" y="86">B</text>
<text x="267.7" y="85.9">B</text>
<text x="50.7" y="101.2">R</text>
<text x="84.7" y="100.4" transform="rotate(-90 84.7 100.4)">USB</text>
<text x="86.6" y="101.6" transform="rotate(-90 86.6 101.6)">Device</text>
<text x="50.7" y="106.3">G</text>
<text x="50.7" y="111.4">B</text>
<text x="84.7" y="110.6" transform="rotate(-90 84.7 110.6)">USB</text>
<text x="86.6" y="110.8" transform="rotate(-90 86.6 110.8)">Host</text>
<text x="116.4" y="109.5" transform="rotate(-90 116.4 109.5)">Ethernet</text>
<text x="10.3" y="135.9">C</text>
<text x="267.7" y="135.9">C</text>
<text x="10.3" y="185.9">D</text>
<text x="267.7" y="185.9">D</text>
<text x="35" y="205.8">1</text>
<text x="85" y="205.8">2</text>
<text x="135" y="205.8">3</text>
<text x="185" y="205.8">4</text>
<text x="235" y="205.8">5</text>
</g>
<g font-size="1.8" fill="#a90000">
<text x="67.9" y="14.4">1</text>
<text x="67.9" y="16.9">2</text>
<text x="67.9" y="19.4">3</text>
<text x="123.8" y="29.6">49</text>
<text x="148.5" y="25.8">1</text>
<text x="148.5" y="28.3">2</text>
<text x="73.6" y="33.4">1</text>
<text x="73.6" y="35.9">2</text>
<text x="123.8" y="35.9">47</text>
<text x="123.8" y="33.4">48</text>
<text x="148.5" y="30.9">3</text>
<text x="148.5" y="33.4">4</text>
<text x="73.6" y="38.5">3</text>
<text x="73.6" y="41">4</text>
<text x="123.8" y="41">45</text>
<text x="123.8" y="38.5">46</text>
<text x="216.5" y="41.7">1</text>
<text x="226.6" y="41.7">2</text>
<text x="73.6" y="43.6">5</text>
<text x="73.6" y="46.1">6</text>
<text x="123.8" y="46.1">43</text>
<text x="123.8" y="43.6">44</text>
<text x="216.5" y="44.2">4</text>
<text x="226.6" y="44.2">3</text>
<text x="73.6" y="48.6">7</text>
<text x="73.6" y="51.2">8</text>
<text x="73.6" y="53.7">9</text>
<text x="123.8" y="53.7">40</text>
<text x="123.8" y="51.2">41</text>
<text x="123.8" y="48.6">42</text>
<text x="235.5" y="53.1">1</text>
<text x="73" y="56.3">10</text>
<text x="73" y="58.8">11</text>
<text x="123.8" y="58.8">38</text>
<text x="123.8" y="56.3">39</text>
<text x="235.5" y="55.6">2</text>
<text x="235.5" y="58.2">3</text>
<text x="73" y="61.3">12</text>
<text x="73" y="63.9">13</text>
<text x="123.8" y="63.9">36</text>
<text x="123.8" y="61.3">37</text>
<text x="73" y="66.4">14</text>
<text x="73" y="69">15</text>
<text x="73" y="71.5">16</text>
<text x="123.8" y="71.5">33</text>
<text x="123.8" y="66.4">35</text>
<text x="123.8" y="69">34</text>
<text x="50.1" y="73.4">1</text>
<text x="73" y="74">17</text>
<text x="73" y="76.6">18</text>
<text x="123.8" y="76.6">31</text>
<text x="123.8" y="74">32</text>
<text x="50.1" y="78.5">3</text>
<text x="50.1" y="83.6">4</text>
<text x="57.7" y="78.5">2</text>
<text x="73" y="79.1">19</text>
<text x="73" y="81.7">20</text>
<text x="123.8" y="81.7">29</text>
<text x="123.8" y="79.1">30</text>
<text x="206.3" y="79.8">1</text>
<text x="206.3" y="82.3">2</text>
<text x="73" y="84.2">21</text>
<text x="73" y="86.7">22</text>
<text x="73" y="89.3">23</text>
<text x="123.8" y="89.3">26</text>
<text x="123.8" y="86.7">27</text>
<text x="123.8" y="84.2">28</text>
<text x="206.3" y="84.8">3</text>
<text x="206.3" y="87.4">4</text>
<text x="206.3" y="89.9">5</text>
<text x="73" y="91.8">24</text>
<text x="123.8" y="91.8">25</text>
<text x="206.3" y="92.5">6</text>
<text x="206.3" y="95">7</text>
<text x="48.8" y="98.8">3</text>
<text x="73" y="96.9">66</text>
<text x="73" y="99.4">67</text>
<text x="123.8" y="100.7">64</text>
<text x="123.8" y="98.2">65</text>
<text x="206.3" y="97.5">8</text>
<text x="48.8" y="103.9">2</text>
<text x="56.4" y="103.9">1</text>
<text x="73" y="103.3">55</text>
<text x="73" y="105.8">56</text>
<text x="123.8" y="105.8">62</text>
<text x="123.8" y="103.3">63</text>
<text x="48.8" y="109">4</text>
<text x="73" y="108.3">57</text>
<text x="73" y="110.9">58</text>
<text x="73" y="113.4">59</text>
<text x="123.8" y="110.9">60</text>
<text x="123.8" y="108.3">61</text>
<text x="91.8" y="120.1" transform="rotate(-90 91.8 120.1)">50</text>
<text x="95.6" y="120.1" transform="rotate(-90 95.6 120.1)">51</text>
<text x="99.4" y="120.1" transform="rotate(-90 99.4 120.1)">52</text>
<text x="103.3" y="120.1" transform="rotate(-90 103.3 120.1)">53</text>
<text x="107.1" y="120.1" transform="rotate(-90 107.1 120.1)">54</text>
</g>
<g font-size="1.8" fill="#006464">
<text x="74.3" y="16.7">rx/tx1</text>
<text x="74.3" y="19.3">debug</text>
<text x="98.3" y="23.7">U1</text>
<text x="94.9" y="26.3">Teensy4.1</text>
<text x="151" y="26.9">SHDN</text>
<text x="151" y="29.4">VIN</text>
<text x="52" y="30.7">R3</text>
<text x="63.5" y="32">R2</text>
<text x="77.9" y="34.5">GND</text>
<text x="116.4" y="30.7">VUSB</text>
<text x="118.3" y="34.5">VIN</text>
<text x="151" y="32">GND</text>
<text x="151" y="34.5">VOUT</text>
<text x="161.3" y="30.1">PSD5V1</text>
<text x="220.2" y="35.2">SW4</text>
<text x="77.9" y="37.1">0_RX1_CRX2_CS1</text>
<text x="77.9" y="39.6">1_TX1_CTX2_MISO1</text>
<text x="117.5" y="37.1">GND</text>
<text x="117.8" y="39.6">3V3</text>
<text x="219.4" y="37.7">power</text>
<text x="77.9" y="44.7">3_LRCLK2</text>
<text x="77.9" y="47.2">4_BCLK2</text>
<text x="77.9" y="42.1">2_OUT2</text>
<text x="102.5" y="42.1">23_A9_CRX1_MCLK1</text>
<text x="104" y="47.2">21_A7_RX5_BCLK1</text>
<text x="110" y="44.7">22_A8_CTX1</text>
<text x="77.9" y="49.8">5_IN2</text>
<text x="77.9" y="52.3">6_OUT1D</text>
<text x="103.3" y="49.8">20_A6_TX5_LRCLK1</text>
<text x="111.2" y="52.3">19_A5_SCL</text>
<text x="77.9" y="57.4">8_TX2_IN1</text>
<text x="77.9" y="59.9">9_OUT1C</text>
<text x="77.9" y="54.8">7_RX2_OUT1A</text>
<text x="105.3" y="59.9">16_A2_RX4_SCL1</text>
<text x="105.6" y="57.4">17_A3_TX4_SDA1</text>
<text x="111.1" y="54.8">18_A4_SDA</text>
<text x="237.5" y="54.2">PWM</text>
<text x="237.5" y="56.7">+</text>
<text x="251.5" y="55">M1</text>
<text x="251.5" y="57.6">Motor_Servo_Futaba_J</text>
<text x="77.9" y="62.5">10_CS_MQSR</text>
<text x="77.9" y="65">11_MOSI_CTX1</text>
<text x="100.3" y="65">14_A0_TX3_SPDIF_OUT</text>
<text x="101.7" y="62.5">15_A1_RX3_SPDIF_IN</text>
<text x="53.3" y="67.9">D1</text>
<text x="77.9" y="67.5">12_MISO_MQSL</text>
<text x="77.9" y="70.1">3V3</text>
<text x="109.8" y="67.5">13_SCK_LED</text>
<text x="117.5" y="70.1">GND</text>
<text x="77.9" y="72.6">24_A10_TX6_SCL2</text>
<text x="77.9" y="75.2">25_A11_RX6_SDA2</text>
<text x="77.9" y="77.7">26_A12_MOSI1</text>
<text x="105.2" y="77.7">39_MISO1_OUT1A</text>
<text x="114.4" y="75.2">40_A16</text>
<text x="114.4" y="72.6">41_A17</text>
<text x="77.9" y="80.2">27_A13_SCK1</text>
<text x="77.9" y="82.8">28_RX7</text>
<text x="110.1" y="80.2">38_CS1_IN1</text>
<text x="115.5" y="82.8">37_CS</text>
<text x="208.8" y="80.9">Vin</text>
<text x="208.8" y="83.4">3v3</text>
<text x="215.9" y="80.2">GY-91a1</text>
<text x="77.9" y="85.3">29_TX7</text>
<text x="77.9" y="87.9">30_CRX3</text>
<text x="114.6" y="87.9">35_TX8</text>
<text x="115.5" y="85.3">36_CS</text>
<text x="208.8" y="86">GND</text>
<text x="208.8" y="88.5">SCL/SCK</text>
<text x="48.6" y="93.6">LED_AGRB</text>
<text x="52" y="91">D2</text>
<text x="77.9" y="90.4">31_CTX3</text>
<text x="77.9" y="92.9">32_OUT1B</text>
<text x="111.7" y="92.9">33_MCLK2</text>
<text x="114.3" y="90.4">34_RX8</text>
<text x="208.8" y="91">SDA/MOSI</text>
<text x="208.8" y="93.6">SDD/SAO/MISO</text>
<text x="77.9" y="98">D-</text>
<text x="77.9" y="100.6">D+</text>
<text x="117.5" y="101.8">GND</text>
<text x="118.5" y="99.3">R-</text>
<text x="208.8" y="96.1">NCS/CS-MPU</text>
<text x="208.8" y="98.7">CSB/CS-BMP</text>
<text x="77.9" y="104.4">5V</text>
<text x="77.9" y="106.9">D-</text>
<text x="118.8" y="106.9">T-</text>
<text x="118.8" y="104.4">T+</text>
<text x="77.9" y="109.4">D+</text>
<text x="77.9" y="112">GND</text>
<text x="117.9" y="109.4">LED</text>
<text x="118.5" y="112">R+</text>
<text x="77.9" y="114.5">GND</text>
<text x="92.9" y="115.2" transform="rotate(-90 92.9 115.2)">VBAT</text>
<text x="96.7" y="115.2" transform="rotate(-90 96.7 115.2)">3V3</text>
<text x="100.6" y="115.2" transform="rotate(-90 100.6 115.2)">GND</text>
<text x="104.4" y="115.2" transform="rotate(-90 104.4 115.2)">PROGRAM</text>
<text x="108.2" y="115.2" transform="rotate(-90 108.2 115.2)">ON_OFF</text>
</g>
<g font-size="1.8" fill="#0f0f0f">
<text x="66.7" y="27">Vcc</text>
<text x="46.4" y="34.6">Vcc</text>
<text x="50.8" y="53.6">en/uc</text>
<text x="146" y="50.5">CS MPUa</text>
<text x="146" y="53.6">CS BMPa</text>
<text x="50.8" y="58.7">stp/uc</text>
<text x="50.8" y="56.2">dir/uc</text>
<text x="63.5" y="64.4">mosi</text>
<text x="63.5" y="67">miso</text>
<text x="67.3" y="69.5">Vcc</text>
<text x="130.8" y="66.3">sck</text>
<text x="196.8" y="79.7">Vcc</text>
<text x="190.5" y="87.3">sck</text>
<text x="190.5" y="89.8">mosi</text>
<text x="182.2" y="94.9">CS MPUa</text>
<text x="190.5" y="92.4">miso</text>
<text x="182.2" y="97.4">CS BMPa</text>
</g>
<g font-size="1.4" fill="#840000">
<text x="105.6" y="34.4">(3.6v</text>
<text x="110.5" y="34.4">to</text>
<text x="113" y="34.4">5.5v)</text>
<text x="105.8" y="39.5">(250mA</text>
<text x="112.7" y="39.5">max)</text>
</g>
<g font-size="1.4" fill="#006464">
<text x="45.9" y="69.6">optional</text>
<text x="53" y="69.6">on-board</text>
<text x="61.3" y="69.6">LED</text>
</g>
</svg>
